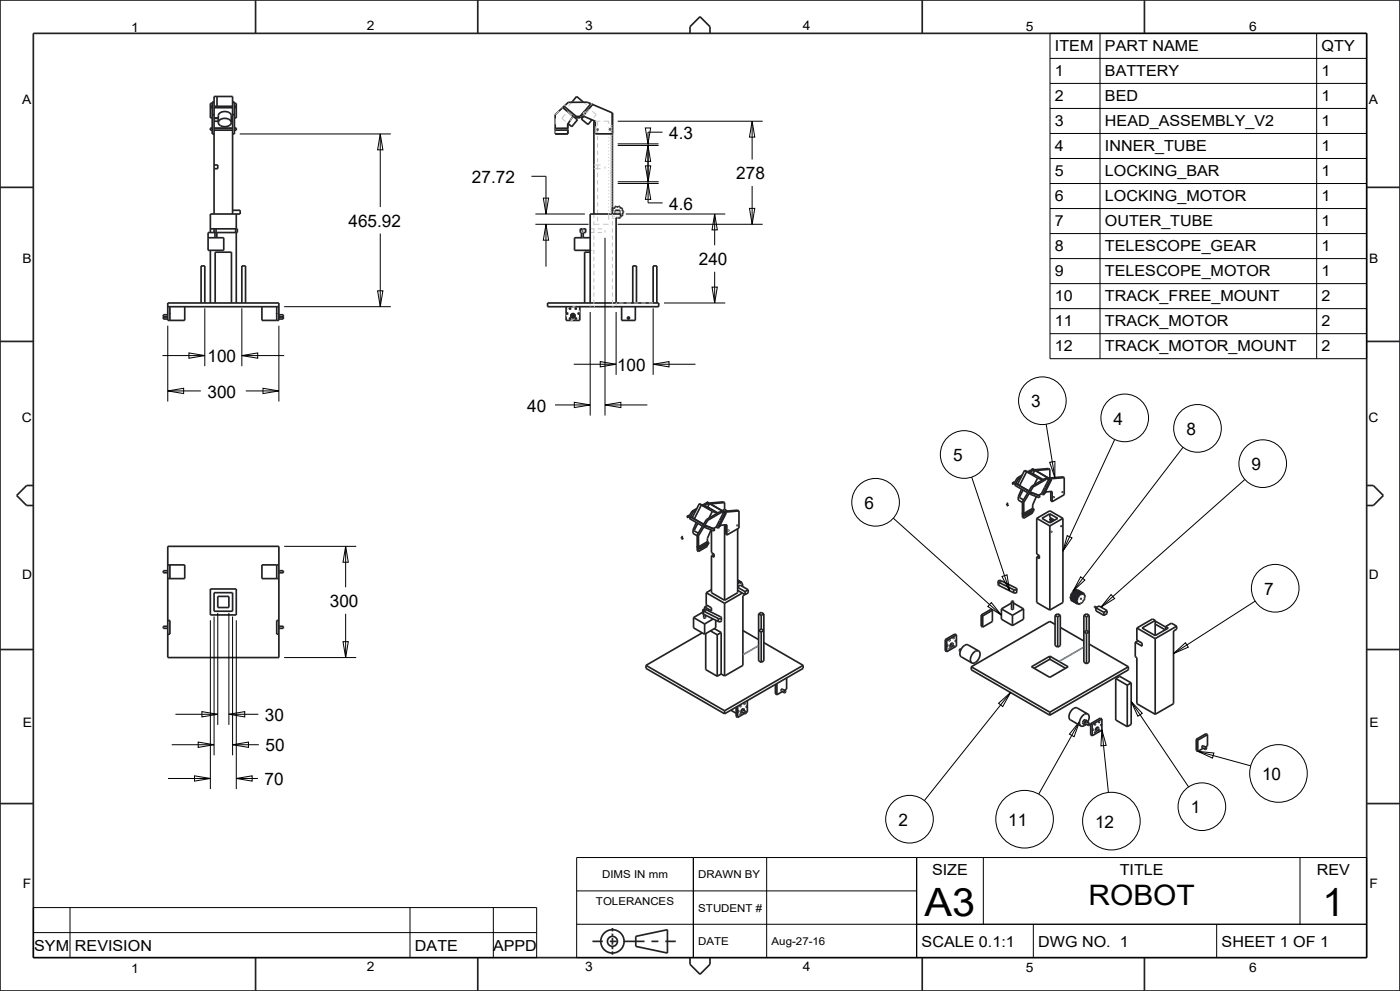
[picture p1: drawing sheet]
<svg xmlns="http://www.w3.org/2000/svg" width="420mm" height="297mm" viewBox="0 0 420 297" stroke-linecap="round" stroke-linejoin="round" font-family="sans-serif">
<g fill="none" stroke="#222226" stroke-width=".51">
<path d="M0 0h420v297h-420zM10 10h400v277h-400zM76.7 0v10M143.3 0v10M207 10v-2l3-3 3 3v2M276.7 0v10M343.3 0v10M63.1 38.5h.6M63.1 32.3h.6M63.1 31.9h.6M63.7 31h-.6v4.3h.6M63.7 38.4h-.6v.6h.6"/>
<path d="M63.7 34.4h.5M63.7 30.7h.5M64.2 30.6h-.5v9.6h.5M64.2 39h5.6M64.2 38.5h5.6M64.2 38.4h5.6M64.2 36.3h1.3M64.2 35.5h1.3M64.2 35.3h1.3M64.2 32.3h5.6M64.2 31.9h5.6M65.1 28.9v3"/>
<path d="M65.1 35.3v.2M69.4 36.3h.4M69.4 35.5h.4M69.4 35.3h.4M69.8 30.6h.5v9.5h-.5M69.8 34.4h.5M69.8 30.7h.5M70.3 31h.6v4.3h-.6M70.3 38.4h.6v.6h-.6M70.3 38.5h.6M70.3 32.3h.6M70.3 31.9h.6"/>
<path d="M170.3 37.2v2.9M170.3 37.2v1.2l-3.7 .1v.5h3.7v1.1M172 34.9l-1.7 2.3M174.1 34.9h-1.2l-.4 .4-3.6-3 .3-.4 4.4 3.6 3.7-4.5 .5 .4-3.3 3.9-.5-.4M174.8 34.9l3.8 1.4M174.8 34.9h.1M175.1 30.6l-2.1-1.7-1.5 1.8M175.4 33.2h.1M177.3 31.1l-1.1-.5-5.7 .1-4 3.7 .1 5.8 3.7-.1M177.6 31.2l6.1 2.6M178.6 36.3v3.8h5.1M178.6 36.3h-.4v27.8"/>
<path d="M183.7 33.8h.1M183.7 33.8v30.3M0 56.2h10M64.2 49.4h1.1v1.2h-1.1M410 56.2h10M63.1 68.6h8.1v1.1h-8.8v5.3h4.7v-3.8h-4.7M63.1 75v15.8M64.2 64.1v-35.2h5.6v35.2M64.2 68.6v1.1M64.8 68.6v1.1M69.8 63h2.3v1.1h-9v5.6M70.7 68.6v1.1"/>
<path d="M70.9 64.1v4.5M70.9 69.7v21.1M174.1 68.6h1.6v1.1h-1.6zM174.6 68.6v1.1M177.1 75.6h-1.7v15.2M177.1 71.2h-4.7v3.8h4.7M183.7 62.8l.1 .1M183.7 63.9l.1 .2M183.7 63.9h.1M183.8 62.9h.1M183.8 62.9l-.1 .4M184.6 64.1v-1.1h1.3v1.1"/>
<path d="M184.9 62l-.4-.1v.3l-.8 .4M184.9 62l.1 .1M185 62.1l.4-.1 .2-.2 .3 .1v.3l.9 .4-.2 .2 .5 .8-.3 .2-.1 .9-.5 .1M185 65.2l-.2 .2M185.7 65.2h.3M50.3 91.9h33.4M51 91.9v4.1h-.7v-5.2h33.4v5.2h-.7v-4.1M60.3 90.8v-11.1h1.1v11.1M64.6 90.8v-15.2h4.8v15.2M72.6 90.8v-11.1h1.1v11.1M164.3 90.8h33.3v1.1h-33.3zM169.8 91.9v4.1h4.1v-4.1"/>
<path d="M177.1 90.8v-26.7h9.1v1.1h-1.4v25.6M186.5 91.9v4.1h4.1v-4.1M189.8 90.8v-11.1h1.1v11.1M195.9 90.8v-11.1h1.2v11.1M0 102.3h10M410 102.3h10M10 145.5h-2l-3 3 3 3h2M206.3 154.5l.4 .2M206.3 154.5l.5 .1M206.7 154.7h.1M206.9 155.4l3.9 2.3M207.1 154.9l-.2 .5"/>
<path d="M207.1 154.9l3.9 2.3M207.1 154.9l.6 .2M207.6 153.2l-1.2 2-.3-.2 .2-.5M207.6 153.2l.4 .3M207.7 155.1l3.4 2M208 153.5l-1.2 1.9M208.7 153l-.7 .5M208.9 156.6l-1 2.3v.9l1.3 .8M209.1 152.4l-1.5 .8M209.8 151l-2.1 4.1M209.8 151l3.9 2.3M209.8 151l2.5 1"/>
<path d="M211.4 157.4l-.2 .5 .4 .2M211.4 157.4l.4 .2M211.4 157.4l2.6 1M211.6 158.1l2.6 1 .2-.5M211.6 150.9l-.8 .5M211.6 150.9l.4 .2M211.8 157.6l-.2 .5M211.8 157.6l2.6 1M211.9 155.7l-2.7 4.6M211.9 155.7l.4 .2M212 151.1l-.7 .5M212.1 150.5l-.2 .3"/>
<path d="M212.1 150.5l.6 .3h-.3M212.1 150.5l.3 .1M212.3 152l3.1 1.7M212.3 155.9l-2.8 4.7M212.8 151l-.8 .1M212.8 150.9l-.5 1.1M212.8 150.9l4.2 2.4M212.8 150.9l.4 .1M212.9 152.3l-2.5-.9-2.1 4.1M213.3 158.8l-1.1 2.6v.9l-2.6 1.6M213.4 158.9v6.7l.8 .5M213.7 153.3l-1 2"/>
<path d="M213.7 153.3l1.5 .5M214 158.4l.4 .2M214.1 158.4h.1M214.1 158.3v.1M214.8 158l.4 .2M215.8 156l-.9 1.9-.9 .5M215.8 156h.1M216 153.4l-4.1 2.3M216 153.4l.4 .2M216 157.4l2.1-.1v3M216.4 153.6l-4.1 2.3M217 153.3h-.3"/>
<path d="M217.1 153.5l-.7 .1M217.2 153.4l-1.4 2.6M217.2 153.4l.7 .4M217.2 153.4l.3 .1M217.4 152.7l-.7 .4M217.4 152.7l.8 .5M217.4 157.3v22.6M217.4 150.6v2.1M217.4 150.6l-.4-.2-5.4 .5M217.4 150.6l-4.3 .4M217.7 157.3v2.8l.4 .2M217.9 153.8l-.3-.2-2.4 4.6"/>
<path d="M217.9 153.8l-2.4 4.5-.3-.1M221.3 158.5v19.1l-3.9 2.3M221.7 153.1v5.1l-3.6 2.1M221.7 153.1l-4.3 .4M221.7 153.1l-.4-.2-5.3 .5M302 151v.4l.4 .2M302 151l.4 .2M302.4 151.2v.4M302.4 150.7l-.4 .3M302.4 151.2h.1M302.4 151.6h.1M303.9 144.5l.4 .2"/>
<path d="M304.3 144.7v.1M304.4 145.4l3.9 2.3M304.7 144.9l-.3 .5M304.7 144.9l3.9 2.3M304.7 144.9l.5 .3M305.2 143.2l-1.2 2-.3-.2 .2-.5M305.2 143.2l.4 .3M305.2 145.2l3.5 1.9M305.6 143.5l-1.2 1.9M306.3 143l-.7 .5M306.5 146.6l-1 2.3v1l1.2 .7M306.7 142.4l-1.5 .8"/>
<path d="M306.7 150.4v4.7l.4 .2M306.7 150.4l.4 .2M306.7 153.7v.4M307.1 150.6v4.7M307.1 153.9v.5l.4 .2M307.1 153.9l.4 .2M307.4 141l-2.2 4.2M307.4 141l3.9 2.3M307.4 141l2.5 1M307.5 154.1v.5M309 147.4l-.2 .5 .4 .3M309 147.4l.4 .3"/>
<path d="M309 147.4l2.6 1M309.2 148.2l2.6 1 .2-.5M309.2 140.9l-.8 .5M309.2 140.9l.4 .2M309.4 147.7l-.2 .5M309.4 147.7l2.6 1M309.5 145.7l-2.8 4.7M309.5 145.7l.4 .3M309.6 141.1l-.8 .5M309.6 140.5l-.2 .4M309.6 140.5l.4 .2M309.6 140.5l.7 .3-.3-.1"/>
<path d="M309.8 152.4l-2.7 1.5M309.8 152.4l.4 .2M309.8 153.3v.4l-2.7 1.6M309.9 142l3 1.7M309.9 146l-2.8 4.6M310 140.7v.1M310.2 152.6l-2.7 1.5M310.2 152.6v.4l-2.7 1.6M310.4 141l-.8 .1M310.4 140.9l-.5 1.1M310.4 140.9l4 2.3M310.4 140.9l4.2 2.4"/>
<path d="M310.5 142.3l-2.5-.9-2.1 4.1M310.9 148.8l-1.1 2.6v1M311 155.4v10.7l.8 .4M311 155.4l3.9 2.2M311.3 143.3l-1 2M311.3 143.3l1.5 .5M311.6 148.4l.4 .3M311.7 148.4h.1M312.4 148l.4 .2M313.4 146h.1M313.5 143.4l-4 2.3M313.5 143.4l.4 .2"/>
<path d="M313.6 147.4l2-.1v3.1M313.9 143.6l-4 2.4M314.4 143.2l-.1 .1M314.4 143.2l.2 .1M314.7 143.5l-.8 .1M314.7 143.4l-2.3 4.5-.8 .5M314.7 143.4l.4 .3M314.7 143.4l.7 .4M314.9 154l-2.3 1.4 2.4 1.3M314.9 154l2.4 1.4-2.4 1.3v-.4M314.9 154v1.1l1.5 .8M314.9 155.5v.4l.8 .4"/>
<path d="M314.9 156.3l.4 .2M314.9 155.5l1.1 .6M314.9 157.6v25.2M315 140.6v2.7M315 140.6l-.4-.2-5.4 .5M315 140.6l-4.4 .4M315.1 143.7l-2.3 4.5M315.1 143.7l.3 .1M315.2 147.3l.1 2.8 .3 .3M315.3 155.3l-.4 .2M315.3 156.1l-.4 .2M315.4 143.8l-2.3 4.5-.3-.1"/>
<path d="M318.9 155.4l-4-2.3-3.9 2.3M318.9 155.4l-4 2.2M318.9 155.4v25.2l-4 2.2M319.3 143.1v5.2l-3.7 2.1M319.3 143.1l-.4-.2-5.4 .5M319.3 143.1l-4.3 .4M410 145.5h2l3 3-3 3h-2M50.3 163.7h33.4v33.4h-33.4zM50.3 169.3h.7v4.1h-.7M63.1 176.5h7.8v7.8h-7.8zM64.2 177.6h5.6v5.6h-5.6zM65.3 178.7h3.4v3.4h-3.4z"/>
<path d="M83.7 169.3h-.7v4.1h.7M204.4 161v.4l.4 .2M204.4 161l.4 .2M204.8 161.2v.4M204.8 160.7l-.4 .3M204.8 161.2h.1M204.8 161.6h.1M209.2 160.3v4.8l.4 .2M209.2 160.3l.3 .3M209.2 163.7v.4M209.5 160.6l.1 4.7M209.6 163.9v.5l.3 .2"/>
<path d="M209.6 163.9l.3 .2M209.9 164.1v.5M211.9 177.6v3.7l1.5 .9v.9l-2-1.2M211.9 177.6l5.5 3.2M212.2 162.3l.4 .3M212.2 163.2v.5l-2.6 1.6M212.6 162.6l-2.7 1.5M212.6 162.6v.4l-2.7 1.6M213.4 176.7l-1.5 .9M213.4 166.5v11.1l4 2.3M214.2 166.1l-.8 .4M214.2 166.1v.9l-.8-.5"/>
<path d="M221.3 175.8l.8-.4 2.4 1.4M221.3 176.9l2.2 1.3M221.3 176l2.2 1.3M221.3 174.9h.1M221.3 174.5l.4 .3M221.3 174.2l.6 .3M221.3 174l1.1 .7M221.3 173.8l1.3 .7M221.4 174.9v.1M221.7 174.8l-.3 .2M221.9 174.5l-.2 .3M221.9 174.5l.2 .1"/>
<path d="M222.1 174.6l.2 .1M222.4 174.7h-.1M222.6 174.5l.1 .7h.2M222.6 174.5l-.2 .2M222.6 175l.3 .2M222.7 177.7l-5.3 3.1M222.9 175.2l-.2 .5M223.5 178.2l-.6 .3v20.9l-5.5 3.2M223.5 177.3v.9M224.5 176.8l-1 .5M224.5 176.8v.9l-1 .5M299.4 174.3v.9l.2 .2"/>
<path d="M299.4 174.3l.3-.3h.6l4.7 2.5M299.4 174.3l.2 .2M299.6 174.5v.9M299.6 175.4l4.5 2.3M299.6 174.5l4.5 2.2M304.1 176.7v1M305 176.5v1l-.9 .2M305 176.5l-.3 .3-.6-.1M311 167v13.6l3.9 2.2M311.8 166.5l-.8 .5M311.8 166.5v.9l-.8-.4M321 179v.2l2.3 1.4"/>
<path d="M321 179l2 1.2M321.2 178.8l-.2 .2M321.2 178.8l1.9 1.2M321.2 178.2l2 1.3M321.2 178.2l2 1.2M321.2 178.8h.1M321.2 178.8l2 1.2M321.2 179.8l2.1 1.2M321.2 179.8l2 1.1M321.3 179.4v.2M321.3 178l-.1 .2M321.3 178l2 1.1"/>
<path d="M321.3 178.4l-.1 .4M321.3 179.6l-.1 .2M321.3 179.6l2 1.1M321.5 177.9l-.2 .1M321.5 177.9l2 1.2M321.8 177.5l1.9 1.2M321.8 177.5h.1M321.8 177.5l-.3 .4M321.8 177.3v.2M321.8 177.3l1.9 1.1M322 177.1l-.2 .2M322 177.1l.1 .1"/>
<path d="M322 177.1l2.1 1.2M322.4 177l-.3 .2M322.4 177l2 1.1M322.5 176.9l-.1 .1M322.5 176.9l1.9 1.2M322.6 176.7l-.1 .2M322.6 176.7l2.1 1.1M322.6 176.7l1.9 1.2M323.1 176.9l.2-.1 1.9 1.1M323.1 180l-.1 .2M323.2 179.4v.1M323.2 180h-.1"/>
<path d="M323.2 179.5v.5M323.3 179.1l-.1 .3M323.5 179.1h-.2M323.7 178.7l-.2 .4M323.7 178.4v.3M324.1 178.3l-.4 .1M324.4 178.1l-.3 .2M324.4 178.1h.1M324.5 177.9l-.1 .2M324.7 177.8l.1 .2M324.7 177.8l-.2 .1M324.7 177.9l.4 .2"/>
<path d="M324.7 177.9l.3 .2M324.8 178l.2 .1M325.1 178.1h-.1M325.1 179.9l-.3 .4M325.1 179.9h.1M325.2 177.9l-.1 .2M325.2 177.9l.1 .3M325.2 178.3l.2 .3M325.3 178.2l-.1 .1M325.3 179.4l.1 .2-.3 .3M325.3 179.4h.1M325.3 178.4l.3 .2"/>
<path d="M325.3 178.5l.1 .1M325.6 178.6l-.3 .8M325.6 178.6h-.2M0 194.7h10M50.3 185.9h.7v4.2h-.7M83.7 185.9h-.7v4.2h.7M193.8 199.4v.9l23.6 13.6M193.8 199.4l23.6 13.6M208.1 185.1v3.1l3.3 1.9M208.1 185.1l3.3 1.9M210.7 189.7l-16.9 9.7M210.8 182.9l.3-.3h.6l4.7 2.5"/>
<path d="M210.8 182.9v.9l.2 .3M210.8 182.9l.2 .2M210.8 183.5l-2.7 1.6M211 183.1v1M211 184.1l4.5 2.2M211 183.1l4.5 2.3M211.4 181.9v.7M211.4 187v3.1M211.7 189.9v10.8l3.5 2M212.2 181.4l-.8 .5M213.1 189.1l2.1 1.1M214 185.5l-2.6 1.5"/>
<path d="M214.3 188.4l2 1.2M214.7 185.9v2.3l-3.3 1.9M215.2 190.2v12.5M215.5 185.4v.9M216.3 189.6v12.4M216.3 189.6l-1.1 .6M216.4 185.1v1.1l-.9 .1M216.4 185.1l-.3 .3h-.6M217.4 180.8v21.8M222.9 189l4.7 2.7M227.6 184v14l.8 .5M227.6 184l.8 .4"/>
<path d="M228.4 184.4v4.1M228.4 188.5l-.8 .5 .8 .4M228.4 188.5l.8 .5-.8 .4M228.4 189.4v9.1M229.2 184l-.8-.5-.8 .5M229.2 184l-.8 .4M229.2 184v14l-.8 .5M229.2 192.6l11.7 6.8M240.9 199.4v.9l-23.5 13.6M240.9 199.4l-23.5 13.6M283.6 191.7v3.3l.4 .3M283.6 191.7l.4 .3"/>
<path d="M284 192v3.3M286.9 190.3v3.3l-2.9 1.7M286.9 190.3l-.4-.3-2.9 1.7M286.9 190.3l-2.9 1.7M291.4 199.8v.9l23.5 13.6M291.4 199.8l23.5 13.6M294.4 184.3v3.4l.4 .2M294.4 184.3l.4 .3M294.8 184.6v3.3M297.7 182.9v3.4l-2.9 1.6M297.7 182.9l-.4-.3-2.9 1.7M297.7 182.9l-2.9 1.7"/>
<path d="M300.4 182.5v3.1l3.3 1.9M300.4 182.5l3.3 1.9M303.5 180.7l-3.1 1.8M303.7 184.4v3.1M304 180.7l3.1 1.8M307.1 182.5v3.1l-3.4 1.9M307.1 182.5l-3.4 1.9M309.4 199.8l5.5-3.1 5.5 3.1-5.5 3.2zM314.9 197.6l4.8 2.7M314.9 196.7v.9M314.9 197.6l-4.7 2.7M316.5 184.4v9.1l.8 .4"/>
<path d="M316.5 187.1l-1.6-.9-23.5 13.6M316.5 184.4l.8 .5M316.5 184.4l.8-.4 .8 .4M317.3 184.9v9M318.1 184.4v9.1l-.8 .4M318.1 188l7.1 4.1M318.1 184.4l-.8 .5M323 180.2l.2 .2M323.2 180.3l.1 .3M323.2 180.3v.1M323.2 180.9l.1 .1M323.3 180.7l-.1 .2"/>
<path d="M323.3 180.6v.1M323.5 180.9l.3 .2M323.5 180.9h.3M323.5 180.9l-.2 .1M323.7 180.9h.1M323.8 180.9v.2M324.5 180.6h.1M324.5 180.6l-.7 .5M324.8 180.3h.1M324.8 180.3l-.3 .3M325.2 184.4v14.1l.7 .4M325.2 184.4l.7 .5"/>
<path d="M325.2 184.4l.7-.4 .8 .4M325.9 184.9v4M325.9 188.9l-.7 .5 .7 .4M325.9 188.9l.8 .5-.8 .4M325.9 189.8v9.1M326.7 184.4v14.1l-.8 .4M326.7 184.4l-.8 .5M326.7 193l11.8 6.8M328.8 182.2l.9-.6 2.4 1.4M328.8 182.2v.9l2.4 1.3M328.8 182.2l2.4 1.3M331.2 183.5v.9"/>
<path d="M332.1 183l-.9 .5M332.1 183v.9l-.9 .5M338.5 199.8v.9l-23.6 13.6M338.5 199.8l-23.6 13.6M340.6 192.5v4.3l.5 .3v13.8l5.5 3.2M341.1 188.2v3.6l1.5 1v.9l-2-1.2M341.1 188.2l5.5 3.2M341.4 192l-.8 .5M346.6 185.9l-4 2.3 4 2.3M346.6 187l2.9 1.8M346.6 186.1l3.1 1.8M346.6 185.9l-.8-.4-4.7 2.7"/>
<path d="M346.6 185.9v4.6M346.6 191.4v22.7M349.7 187.8l.8 .4-3.9 2.3M349.7 187.8v.9M353 187.7l-1.6-.9-1.7 1M353 187.7l-6.4 3.7M353 187.7v.9l-.9 .5v21.8l-5.5 3.2M410 194.7h10M216.3 202l1.1 .6M216.3 202l-1.1 .7M217.4 213v.9M220.8 211.9v2.8l.5 .3"/>
<path d="M221.3 211.7v3.3M223.4 213.8l-2.1 1.2M224.2 210v3.3l-.3 .2M232.6 205.1v2.8l.5 .3M233.1 204.9v3.3M234.7 207.3l-1.6 .9M236 203.2v3.3l-.7 .4M314.9 213.4v.9M327.2 216.9v3.3l.5 .3M327.2 216.9l.5 .2M327.7 217.1v3.4M330.6 215.5l-.5-.3-2.9 1.7"/>
<path d="M330.6 215.5v3.3l-2.9 1.7M330.6 215.5l-2.9 1.6M334.7 203.4v12.4l3.5 2M334.7 203.4l3.5 1.9M334.7 203.4l1.2-.7 3.5 2M338.2 205.3v12.5M339.4 204.7v12.4l-1.2 .7M339.4 204.7l-1.2 .6M358.9 221.6v3.3l.4 .3M358.9 221.6l.4 .2M359.3 221.8v3.4M361 224.2l-1.7 1"/>
<path d="M362.2 220.2l-.4-.3-2.9 1.7M362.2 220.2v3.3l-.6 .4M362.2 220.2l-2.9 1.6M0 240.8h10M410 240.8h10M183.7 278.1v1M183.7 279.8v.7M76.7 287v10M143.3 287v10M177.7 282.1h3.2M182.9 282.1h2.1M183.7 281.1v2"/>
<path d="M183.7 283.8v.7M183.7 285.1v1M187.1 282.1h6.3M190.7 280.6l9.5-2v7l-9.5-2zM195.4 282.1h2.1M199.6 282.1h3.1M207 287v2l3 3 3-3v-2M276.7 287v10M343.3 287v10"/>
<circle cx="324.3" cy="179.5" r=".11"/>
<circle cx="183.7" cy="282.1" r="3.5"/>
<circle cx="183.7" cy="282.1" r="1.5"/>
</g>
<g fill="none" stroke="#c2c2cc" stroke-width=".3">
<path d="M166.6 35.5v1.8M166.6 38.4v1.7M167.7 33.3l-1.1 1.1M169.6 38.4h-1.2l.1 .6M169.7 31.4l-1.2 1.1M170.3 39h-1.1M171.5 33.8l-.2 .2M171.5 30.7l-.9 1.1M172 34.9l-1 1.3M172.2 30.7h-1.7M173.3 30.7l1.8-.1 .9 .8M174.1 34.9h-.7"/>
<path d="M175.2 34.9h-.1M175.5 34.1l-.7 .8M175.6 33.4l.3 .2M176.2 30.6l1.5 .7M176.2 30.6h.1M176.6 35.5l2 .8h1.5M178.6 37.8v2.3M178.7 31.7l1.5 .6M179.3 36.3v1.4M179.3 38.5v1.4M181.1 36.3h1.6M181.2 32.8l1.5 .6"/>
<path d="M182.6 36.3v.8M182.6 38.2v.3M182.6 39.2v.2M183.1 39.6h.6M183.1 39.2h.6M183.1 38.7h.6M183.1 38.2h.6M183.1 37.7h.6M183.7 36.3h.1M178.2 50.6h2M178.2 49.4h2M179.3 40.7v1.4"/>
<path d="M179.3 42.9v1.4M179.3 45.2v1.3M179.3 47.4v1.3M179.3 49.6v1.3M179.3 51.8v1.3M179.3 54v1.3M179.3 56.2v1.3M179.3 58.4v1.3M179.6 40.1h1.6M181.5 49.9v.7M182.2 40.1h1.5M182.6 40.2v.2"/>
<path d="M182.6 41.1v.3M182.6 42.1v.3M182.6 43.1v.3M182.6 44.1v.3M182.6 45.1v.3M182.6 46.1v.3M182.6 47.1v.3M182.6 48.1v.2M182.6 49.1v.2M182.6 50v.3M182.6 51v.3M182.6 52v.3"/>
<path d="M182.6 53v.3M182.6 54v.3M182.6 55v.3M182.6 56v.3M182.6 57v.2M182.6 58v.2M182.6 58.9v.3M182.6 59.9v.3M183.1 59.9h.6M183.1 59.4h.6M183.1 58.9h.6M183.1 58.4h.6"/>
<path d="M183.1 58h.6M183.1 57.4h.6M183.1 57h.6M183.1 56.5h.6M183.1 56h.6M183.1 55.5h.6M183.1 55h.6M183.1 54.5h.6M183.1 54h.6M183.1 53.5h.6M183.1 53h.6M183.1 52.5h.6"/>
<path d="M183.1 52h.6M183.1 51.5h.6M183.1 51h.6M183.1 50.5h.6M183.1 50h.6M183.1 49.5h.6M183.1 49.1h.6M183.1 48.5h.6M183.1 48.1h.6M183.1 47.6h.6M183.1 47.1h.6M183.1 46.6h.6"/>
<path d="M183.1 46.1h.6M183.1 45.6h.6M183.1 45.1h.6M183.1 44.6h.6M183.1 44.1h.6M183.1 43.6h.6M183.1 43.1h.6M183.1 42.6h.6M183.1 42.1h.6M183.1 41.6h.6M183.1 41.1h.6M183.1 40.6h.6"/>
<path d="M183.2 51.5v.3M183.2 52.5v.3M175.3 68.6v.6M175.7 68.6v.6M177.1 75h.6M177.1 69.7h1.3M177.1 68.6h1.3M178.2 67.2h1.6M178.2 64.1v1.3M178.2 66.3v1.3M178.2 68.4v1.3M178.2 70.5v1.3"/>
<path d="M178.2 72.7v1.3M178.2 74.8v1.3M178.2 77v1.2M178.2 79.1v1.3M179.3 69.7h1.3M179.3 68.6h1.3M179.3 60.6v1.3M179.3 62.8v1.3M179.3 65v1.3M179.3 67.2h.1M180.9 67.2h1.7M181.5 69.7h.1"/>
<path d="M181.5 68.6h.1M181.5 69v.7M182.6 60.9v.3M182.6 61.9v.3M182.6 62.9v.3M182.6 63.9v2M183.1 63.9h.6M183.1 63.4h.6M183.1 62.9h.6M183.1 62.4h.6M183.1 61.9h.6M183.1 61.4h.6"/>
<path d="M183.1 60.9h.6M183.1 60.4h.6M183.4 63.6l.2 .2M183.6 63.4l-.1 .1M183.7 62.6v.1M183.7 63.4h.1M183.7 63.3v.1M183.7 63.3h.1M183.7 67.2h.1M183.7 65.5h.7M183.7 64.1v1.3M183.7 66.3v1.3"/>
<path d="M183.7 68.4v1.3M183.7 70.5v1.3M183.7 72.7v1.3M183.7 74.8v1.3M183.7 77v1.2M183.7 79.1v1.3M183.8 64.1v.1M183.8 64.7l.3 .1M183.8 64.2h.1M183.8 64.2l.1 .1M183.8 64.4v.1M183.9 64.3v.1"/>
<path d="M184.2 64.7l.2 .2M184.2 64.7h.1M184.4 64.9h.1M184.6 65.1v.1M184.6 65h.1M184.7 65.3l.1 .1M185.4 65.1l-.4 .1M185.6 65.1v.1M186 65.2h.1M186 64.9v.1M186 65.1v.1M186.1 64.9h-.1"/>
<path d="M186.1 64.9h.1M177.1 91.2v.7M178.2 91.9h.1M178.2 81.2v1.3M178.2 83.4v1.2M178.2 85.5v1.3M178.2 87.6v1.3M178.2 89.8v1.3M183.7 91.9h.1M183.7 81.2v1.3M183.7 83.4v1.2M183.7 85.5v1.3"/>
<path d="M183.7 87.6v1.3M183.7 89.8v1.3M184.8 90.8v.7"/>
</g>
<path d="M185.4 63.6h-.3h.3" fill="none" stroke="#c2c2cc" stroke-width=".3" stroke-dasharray="1.3 .8" stroke-linecap="butt"/>
<g fill="none" stroke="#000" stroke-width=".3">
<path d="M315 10h95v97.5h-95zM315 17.5h95M330 10v97.5M395 10v97.5M185.3 36.3h43.5M193.6 38.4h1.6l-.8 4.7zM198.8 39.6h-4.4v21.2h4.4M225.6 36.3l.8 4.8h-1.6zM225.6 36.3v11.5M315 25h95M315 32.5h95M71.9 40.1h45.4"/>
<path d="M114.1 40.1l.8 4.8h-1.6zM114.1 40.1v22M159.4 52.8h4.4v11.3M163 59.4h1.6l-.8 4.7zM185.3 55h12.3M185.3 54.5h12.3M185.3 43.6h12.3M185.3 43.1h12.3M193.6 49.7h1.6l-.8 4.8zM194.4 43.6l.8 4.8h-1.6zM194.4 55l.8 4.7h-1.6zM225.6 55.7v11.5"/>
<path d="M315 40h95M315 47.5h95M315 55h95M114.1 70v21.9M160.6 67.2h16M160.6 64.1h14.9M163.8 67.2l.8 4.8h-1.6zM163.8 67.2v12.7M181.5 71.3v53.2M185.3 67.2h43.5M187.8 64.1h29.8M214.4 64.1l.8 4.8h-1.6z"/>
<path d="M214.4 64.1v9.4M224.8 62.5h1.6l-.8 4.7zM315 62.5h95M315 70h95M315 77.5h95M50.3 97.6v22.7M61.4 92.4v17.3M72.6 92.4v17.3M83.7 97.6v22.7M85.3 91.9h32M113.3 87.2h1.6l-.8 4.7zM177.1 93.5v31"/>
<path d="M184.8 93.5v18.8M195.9 92.4v19.9M199.2 90.8h18.4M213.6 86h1.6l-.8 4.8zM214.4 81.4v9.4M315 85h95M315 92.5h95M48.7 106.6h12.7M50.3 117.2l4.8-.8v1.6zM50.3 117.2h9.9M56.7 105.8l4.7 .8-4.7 .8zM72.6 106.6l4.7-.8v1.6z"/>
<path d="M72.6 106.6h12.7M73.7 117.2h10M78.9 116.4l4.8 .8-4.8 .8zM172.1 109.2h12.7M180.1 108.4l4.7 .8-4.7 .8zM195.9 109.2l4.8-.8v1.6zM195.9 109.2h12.7M315 100h95M166.5 121.4h10.6M172.3 120.6l4.8 .8-4.8 .8zM181.5 121.4l4.8-.8v1.6zM181.5 121.4h12.7"/>
<path d="M313.9 127.2l2.6 15.9M314.9 138.5l1.6-.2v4.8zM334.4 131.7l-15.5 33.5M354.9 134.1l-33 43M268 155.3l32.4 29.1M291.5 143l11.4 34M373.5 143.7l-43.2 38.2M85.3 163.7h21.6M103.7 163.7l.8 4.8h-1.6zM103.7 163.7v12.3M300.6 172.8l1.5-.5 .8 4.7zM320.2 160.5l1.4 .7-2.7 4z"/>
<path d="M324.2 172.9l1.3 .9-3.6 3.3zM333.3 178.2l1.1 1.2-4.1 2.5zM63.1 185.9v50.6M64.2 184.8v41.6M65.3 183.7v33.5M68.7 183.7v33.5M69.8 184.8v41.6M70.9 185.9v50.6M85.3 197.1h21.6M102.9 192.3h1.6l-.8 4.8zM103.7 183.9v13.2M297.4 180.6l3 3.8-4.1-2.6z"/>
<path d="M352.1 195.9l3.5-3.3 .9 1.4zM376.6 180.2l-24.5 15.7M52.6 214.1h12.7M60.6 213.3l4.7 .8-4.7 .8zM68.7 214.1l4.7-.8v1.6zM68.7 214.1h8.8M299.6 210.8l3.6-3.3-2.4 4.3zM303.2 207.5l-25.9 32.4M323.9 216.3l-1.7 4.5-1.4-.8zM323.9 216.3l-12.3 21.7M330.6 218.7l1.3 4.7-1.6 .1zM330.6 218.7l1.9 18.8"/>
<path d="M339.4 210.3l3.3 3.5-1.3 .9zM339.4 210.3l17.2 25.5M50.4 233.3h12.7M51.5 223.2h12.7M58.3 232.5l4.8 .8-4.8 .8zM59.5 222.4l4.7 .8-4.7 .8zM69.8 223.2l4.7-.8v1.6zM69.8 223.2h7.9M70.9 233.3l4.7-.8v1.6zM70.9 233.3h6.5M359.4 225.2l4.8 .5-.5 1.5zM359.4 225.2l15.8 4.3"/>
<path d="M173 257h237v30h-237zM208 257v30M230 257v30M275 257v30M295 257v20M390 257v20M10 272h151v15h-151zM10 279.5h151M21 272v15M123 272v15M148 272v15M173 277h237"/>
<path d="M173 267h102M310 277v10M365 277v10"/>
<circle cx="289.2" cy="136.2" r="7.1"/>
<circle cx="312.7" cy="120.1" r="7.1"/>
<circle cx="337.4" cy="125.2" r="7.1"/>
<circle cx="359.2" cy="128.4" r="7.1"/>
<circle cx="378.8" cy="139" r="7.1"/>
<circle cx="262.7" cy="150.5" r="7.1"/>
<circle cx="382.6" cy="176.3" r="7.1"/>
<circle cx="383.5" cy="231.8" r="8.6"/>
<circle cx="272.8" cy="245.5" r="7.1"/>
<circle cx="307.4" cy="245.5" r="8.6"/>
<circle cx="333.4" cy="246.1" r="8.6"/>
<circle cx="360.6" cy="241.8" r="7.1"/>
</g>
<!-- layer: 02___PRT_ALL_AXES -->
<g fill="none" stroke="#222226" stroke-width=".51">
<path d="M65.5 36.7l.6 .9 1.4 .4 1.3-.4 .6-.9M65.5 36.7l.1-2.5 .7-.5 1.1-.3 1.1 .2 .7 .6 .2 2.5M65.5 36.7l.5-.8 1.4-.4 1.4 .3 .6 .9M172.5 35.3l.7 .6-1.7 2.1-1.1-1M175.1 34.9l-.7 .8 2 1.6 1.2-1.4M182.9 38.8h.1M183.1 38.8h-.2M64.5 69.7v1.5M65.1 69.7v1.5M174.4 69.7v1.5M175 69.7v1.5M49 95h1.3"/>
<path d="M49 94.9h1.3M50.3 94.3h-1.3v1.3h1.3M51 93.8v.3M55.4 91.9v4.1h-4.4M78.6 91.9v4.1h4.4M83 93.8v.3M83.7 94.3h1.3v1.3h-1.3M83.7 95h1.3M83.7 94.9h1.3M209.3 156.8l-1.1 2.2 1.3 .8M216.3 157.4l-.5 .4M218.6 158.9h.1"/>
<path d="M218.6 159h.1M306.9 146.9l-1.1 2.1 1.3 .8M313.9 147.4l-.5 .4M315.5 159.3h.1M316.2 148.9h.1M316.2 149h.1M318.3 157.8h.1M318.8 147.5h.1M318.8 147.4h.1M50.3 171h-1.3v.7h1.3M51 169.3h4.4v4.1h-4.4M83 169.3h-4.4v4.1h4.4"/>
<path d="M83.7 171h1.3v.7h-1.3M50.3 187.7h-1.3v.6h1.3M83.7 187.7h1.3v.6h-1.3M211.1 182.9l.5 .1M211.1 184.1l.1 1.1 .4-.1 .1-.7M211.1 182.9h.1M211.1 182.8h.1M211.2 182.8h-.1M211.2 182.8h.1M211.2 182.8l.5 .1M211.2 182.8l-.1 .1M211.6 183h.1"/>
<path d="M211.7 182.9l-.1 .1M211.7 182.9h.1M285 193.6h.1M285.3 192.9l.4-.2 .2 .4-.2 .6-.4 .2-.3-.3zM285.5 192.8l-.5 .8M288.3 194.6l-.2-.1-.3 .3 .3 .4M293.6 195.1l-3.4-1.9-1 .3-.8 1-.4 1.2 .2 1 3.3 2M293.6 195.1l.4 .9-.4 1.5-1 1.1-1.1 .1M293.6 195.1l-1 .1-1.1 1.1-.4 1.5 .4 .9M303.5 180.3l.3-.2 .2 .2M303.5 180.3v2.2l.2 .1 .3-.1v-2.2M303.5 180.3l.2 .2 .3-.2"/>
<path d="M329 182l-.6-.2v.2l.4 .2M219.2 212.8l1.6 1M222.1 214.2h.1M222.2 213.9l-.1 .3M222.2 213.9h.1M222.3 213.3v.2M222.3 213.3l.1 .3M222.3 213.5h.1M222.3 213.5l.1 .1M222.9 213.5l-.5 .1M223.1 212.5l.1 .1M223.1 212.5l-.5 .1-.3 .7"/>
<path d="M223.1 212.5l.1 .3M223.2 212.6h.1M223.2 212.6v.2M223.2 212.8v.1M223.3 211.1h.1M223.4 210.8l-.1 .3M223.4 210.8h.1M223.8 213.3l.1 .4-.4 .1M223.8 213.3l-.3 .2v.3M223.8 213.3l-.9-.5-.3 .2v.3l.9 .5M235.6 207.1v.3l-.3 .2M235.6 207.1l-.3 .1v.4"/>
<path d="M235.6 207.1l-.9-.6-.3 .2v.3l.9 .6M325.7 217.2l-.8 .4h-.6M325.9 217l-.5 .2M326.1 216l.1 .5M326.1 216l-.7 .4v.8M326.1 216l-.6-.3-.5 .4-.1 .7 .5 .4M326.3 214l-3.4-1.9-.9 .3-.9 1-.4 1.2 .2 1 3.4 2M326.3 214l.3 .4 .1 .6-.5 1.5M326.3 214l-1 .1-1 1.1-.5 1.5 .5 .9M326.8 216.9v.3l-.3 .2M326.8 216.9l-.3 .2v.3M326.8 216.9l-.9-.6-.3 .2v.3l.9 .6"/>
<path d="M328.4 219.7h.1M328.6 218.8h.1M328.9 218.1l.5-.2 .2 .4-.3 .6-.4 .2-.3-.3zM329.1 218l-.5 .8M329.8 216.3h.1M361.9 224v.4l-.3 .2M361.9 224l-.3 .2v.4M361.9 224l-1-.5-.3 .2v.3l1 .6"/>
<circle cx="179.3" cy="38.8" r=".09"/>
<circle cx="183" cy="38.8" r=".09"/>
<circle cx="170.2" cy="94" r=".17"/>
<circle cx="171" cy="92.5" r=".17"/>
<circle cx="171" cy="95.5" r=".17"/>
<circle cx="171.9" cy="94.6" r=".67"/>
<circle cx="171.9" cy="94.6" r=".31"/>
<circle cx="172.7" cy="92.5" r=".17"/>
<circle cx="172.7" cy="95.5" r=".17"/>
<circle cx="173.6" cy="94" r=".17"/>
<circle cx="188.5" cy="95.3" r=".31"/>
<circle cx="221.2" cy="157.5" r=".08"/>
<circle cx="300" cy="174.3" r=".24"/>
<circle cx="284.3" cy="193.5" r=".15"/>
<circle cx="284.9" cy="194.3" r=".14"/>
<circle cx="284.9" cy="192" r=".15"/>
<circle cx="286.1" cy="191.2" r=".14"/>
<circle cx="286.1" cy="193.7" r=".15"/>
<circle cx="286.7" cy="192.1" r=".15"/>
<circle cx="221.5" cy="213.2" r=".15"/>
<circle cx="222.2" cy="211.7" r=".15"/>
<circle cx="224" cy="211.8" r=".15"/>
<circle cx="327.9" cy="218.7" r=".15"/>
<circle cx="328.5" cy="219.6" r=".14"/>
<circle cx="328.5" cy="217.2" r=".15"/>
<circle cx="329.7" cy="216.4" r=".14"/>
<circle cx="329.7" cy="218.9" r=".15"/>
<circle cx="330.3" cy="217.3" r=".15"/>
</g>
<g fill="none" stroke="#c2c2cc" stroke-width=".3">
<path d="M169.6 34.2l-1.1 1.3 1.2 .9M170.2 33.4l1.4 1.2M175.1 33.7l-.2 .2 .3 .3M175.3 33.5l.3 .3M176.9 32.7l-1.1 1.3M177.7 33.3l1.2 1-.8 1M182.9 38.8v.1M182.9 38.9h.1M183 38.9h.1M183 38.7h.1M183.1 38.8h.1M174.4 69v.7"/>
<path d="M174.6 71.2h.4M174.6 68.6h.4M175 69v.7h-.4"/>
</g>
<path d="M179 38.8h-.2h.2M179.4 38.8h-.2h.2M184.8 63.6h-.1h.1M185.4 63.6h-.3h.3M185.8 63.6h-.1h.1M173.9 94a2.06 2.06 0 0 0-2.9-1.9 2.06 2.06 0 0 0-.4 3.4 2.06 2.06 0 0 0 3.3-1v-.5" fill="none" stroke="#c2c2cc" stroke-width=".3" stroke-dasharray="1.3 .8" stroke-linecap="butt"/>
<!-- layer: 03___PRT_ALL_CURVES -->
<path d="M184.8 90.8h.1M185.7 90.8h1.4M187.9 90.8h1.4M190.2 90.8h1.3M192.4 90.8h1.3M194.6 90.8h1.3" fill="none" stroke="#c2c2cc" stroke-width=".3"/>
<path d="M227.6 193.5l-4.7 2.7M325.2 193.9l-7.5 4.3" fill="none" stroke="#09c" stroke-width=".51"/>
<g font-size="11.7">
<text x="277.4" y="274.5">A3</text>
<text x="396.7" y="274.4">1</text>
</g>
<text font-size="8.5" x="326.5" y="271.3">ROBOT</text>
<g font-size="5.2">
<text x="200.7" y="41.6">4.3</text>
<text x="220.9" y="53.8">278</text>
<text x="141.6" y="54.8">27.72</text>
<text x="200.8" y="62.8">4.6</text>
<text x="104.6" y="68">465.92</text>
<text x="209.6" y="79.5">240</text>
<text x="62.2" y="108.6">100</text>
<text x="185.1" y="111.1">100</text>
<text x="62.2" y="119.1">300</text>
<text x="158.2" y="123.3">40</text>
<text x="309.4" y="122.1">3</text>
<text x="334.1" y="127.2">4</text>
<text x="355.9" y="130.4">8</text>
<text x="285.9" y="138.2">5</text>
<text x="375.5" y="140.9">9</text>
<text x="259.3" y="152.5">6</text>
<text x="379.2" y="178.3">7</text>
<text x="98.9" y="182">300</text>
<text x="79.5" y="216.1">30</text>
<text x="79.6" y="225.2">50</text>
<text x="378.6" y="233.8">10</text>
<text x="79.3" y="235.3">70</text>
<text x="357.2" y="243.8">1</text>
<text x="269.5" y="247.5">2</text>
<text x="302.5" y="247.5">11</text>
<text x="328.5" y="248.1">12</text>
</g>
<g font-size="4.6">
<text x="316.5" y="15.3">ITEM</text>
<text x="331.5" y="15.3">PART NAME</text>
<text x="396.5" y="15.3">QTY</text>
<text x="316.5" y="22.8">1</text>
<text x="331.5" y="22.8">BATTERY</text>
<text x="396.5" y="22.8">1</text>
<text x="316.5" y="30.3">2</text>
<text x="331.5" y="30.3">BED</text>
<text x="396.5" y="30.3">1</text>
<text x="316.5" y="37.8">3</text>
<text x="331.5" y="37.8">HEAD_ASSEMBLY_V2</text>
<text x="396.5" y="37.8">1</text>
<text x="316.5" y="45.3">4</text>
<text x="331.5" y="45.3">INNER_TUBE</text>
<text x="396.5" y="45.3">1</text>
<text x="316.5" y="52.8">5</text>
<text x="331.5" y="52.8">LOCKING_BAR</text>
<text x="396.5" y="52.8">1</text>
<text x="316.5" y="60.3">6</text>
<text x="331.5" y="60.3">LOCKING_MOTOR</text>
<text x="396.5" y="60.3">1</text>
<text x="316.5" y="67.8">7</text>
<text x="331.5" y="67.8">OUTER_TUBE</text>
<text x="396.5" y="67.8">1</text>
<text x="316.5" y="75.3">8</text>
<text x="331.5" y="75.3">TELESCOPE_GEAR</text>
<text x="396.5" y="75.3">1</text>
<text x="316.5" y="82.8">9</text>
<text x="331.5" y="82.8">TELESCOPE_MOTOR</text>
<text x="396.5" y="82.8">1</text>
<text x="316.5" y="90.3">10</text>
<text x="331.5" y="90.3">TRACK_FREE_MOUNT</text>
<text x="396.5" y="90.3">2</text>
<text x="316.5" y="97.8">11</text>
<text x="331.5" y="97.8">TRACK_MOTOR</text>
<text x="396.5" y="97.8">2</text>
<text x="316.5" y="105.3">12</text>
<text x="331.5" y="105.3">TRACK_MOTOR_MOUNT</text>
<text x="396.5" y="105.3">2</text>
<text x="335.9" y="262.3">TITLE</text>
<text x="395" y="262.3">REV</text>
<text x="10.3" y="285">SYM</text>
<text x="22.5" y="285">REVISION</text>
<text x="124.5" y="285">DATE</text>
<text x="147.9" y="285">APPD</text>
<text x="276.5" y="283.8">SCALE 0.1:1</text>
</g>
<g font-size="4.5">
<text x="279.6" y="262.3">SIZE</text>
<text x="311.5" y="283.8">DWG NO. 1</text>
<text x="366.5" y="283.8">SHEET 1 OF 1</text>
</g>
<g font-size="3.9">
<text x="39.3" y="9.7">1</text>
<text x="110" y="9.1">2</text>
<text x="175.5" y="9.1">3</text>
<text x="240.8" y="9">4</text>
<text x="307.7" y="9.3">5</text>
<text x="374.7" y="9.3">6</text>
<text x="6.7" y="31.1">A</text>
<text x="410.7" y="31.1">A</text>
<text x="6.7" y="78.9">B</text>
<text x="410.7" y="78.9">B</text>
<text x="6.5" y="126.5">C</text>
<text x="410.5" y="126.5">C</text>
<text x="6.7" y="173.5">D</text>
<text x="410.7" y="173.5">D</text>
<text x="6.9" y="217.9">E</text>
<text x="410.9" y="217.9">E</text>
<text x="6.9" y="266.3">F</text>
<text x="410.9" y="266.3">F</text>
<text x="39.3" y="291.7">1</text>
<text x="110" y="291.1">2</text>
<text x="175.5" y="291.1">3</text>
<text x="240.8" y="291">4</text>
<text x="307.7" y="291.3">5</text>
<text x="374.7" y="291.3">6</text>
</g>
<g font-size="3.3">
<text x="180.6" y="263.3">DIMS IN mm</text>
<text x="209.5" y="263.3">DRAWN BY</text>
<text x="178.8" y="271.4">TOLERANCES</text>
<text x="209.5" y="273.3">STUDENT #</text>
</g>
<g font-size="3.2">
<text x="209.5" y="283.3">DATE</text>
<text x="231.5" y="283.3">Aug-27-16</text>
</g>
</svg>
